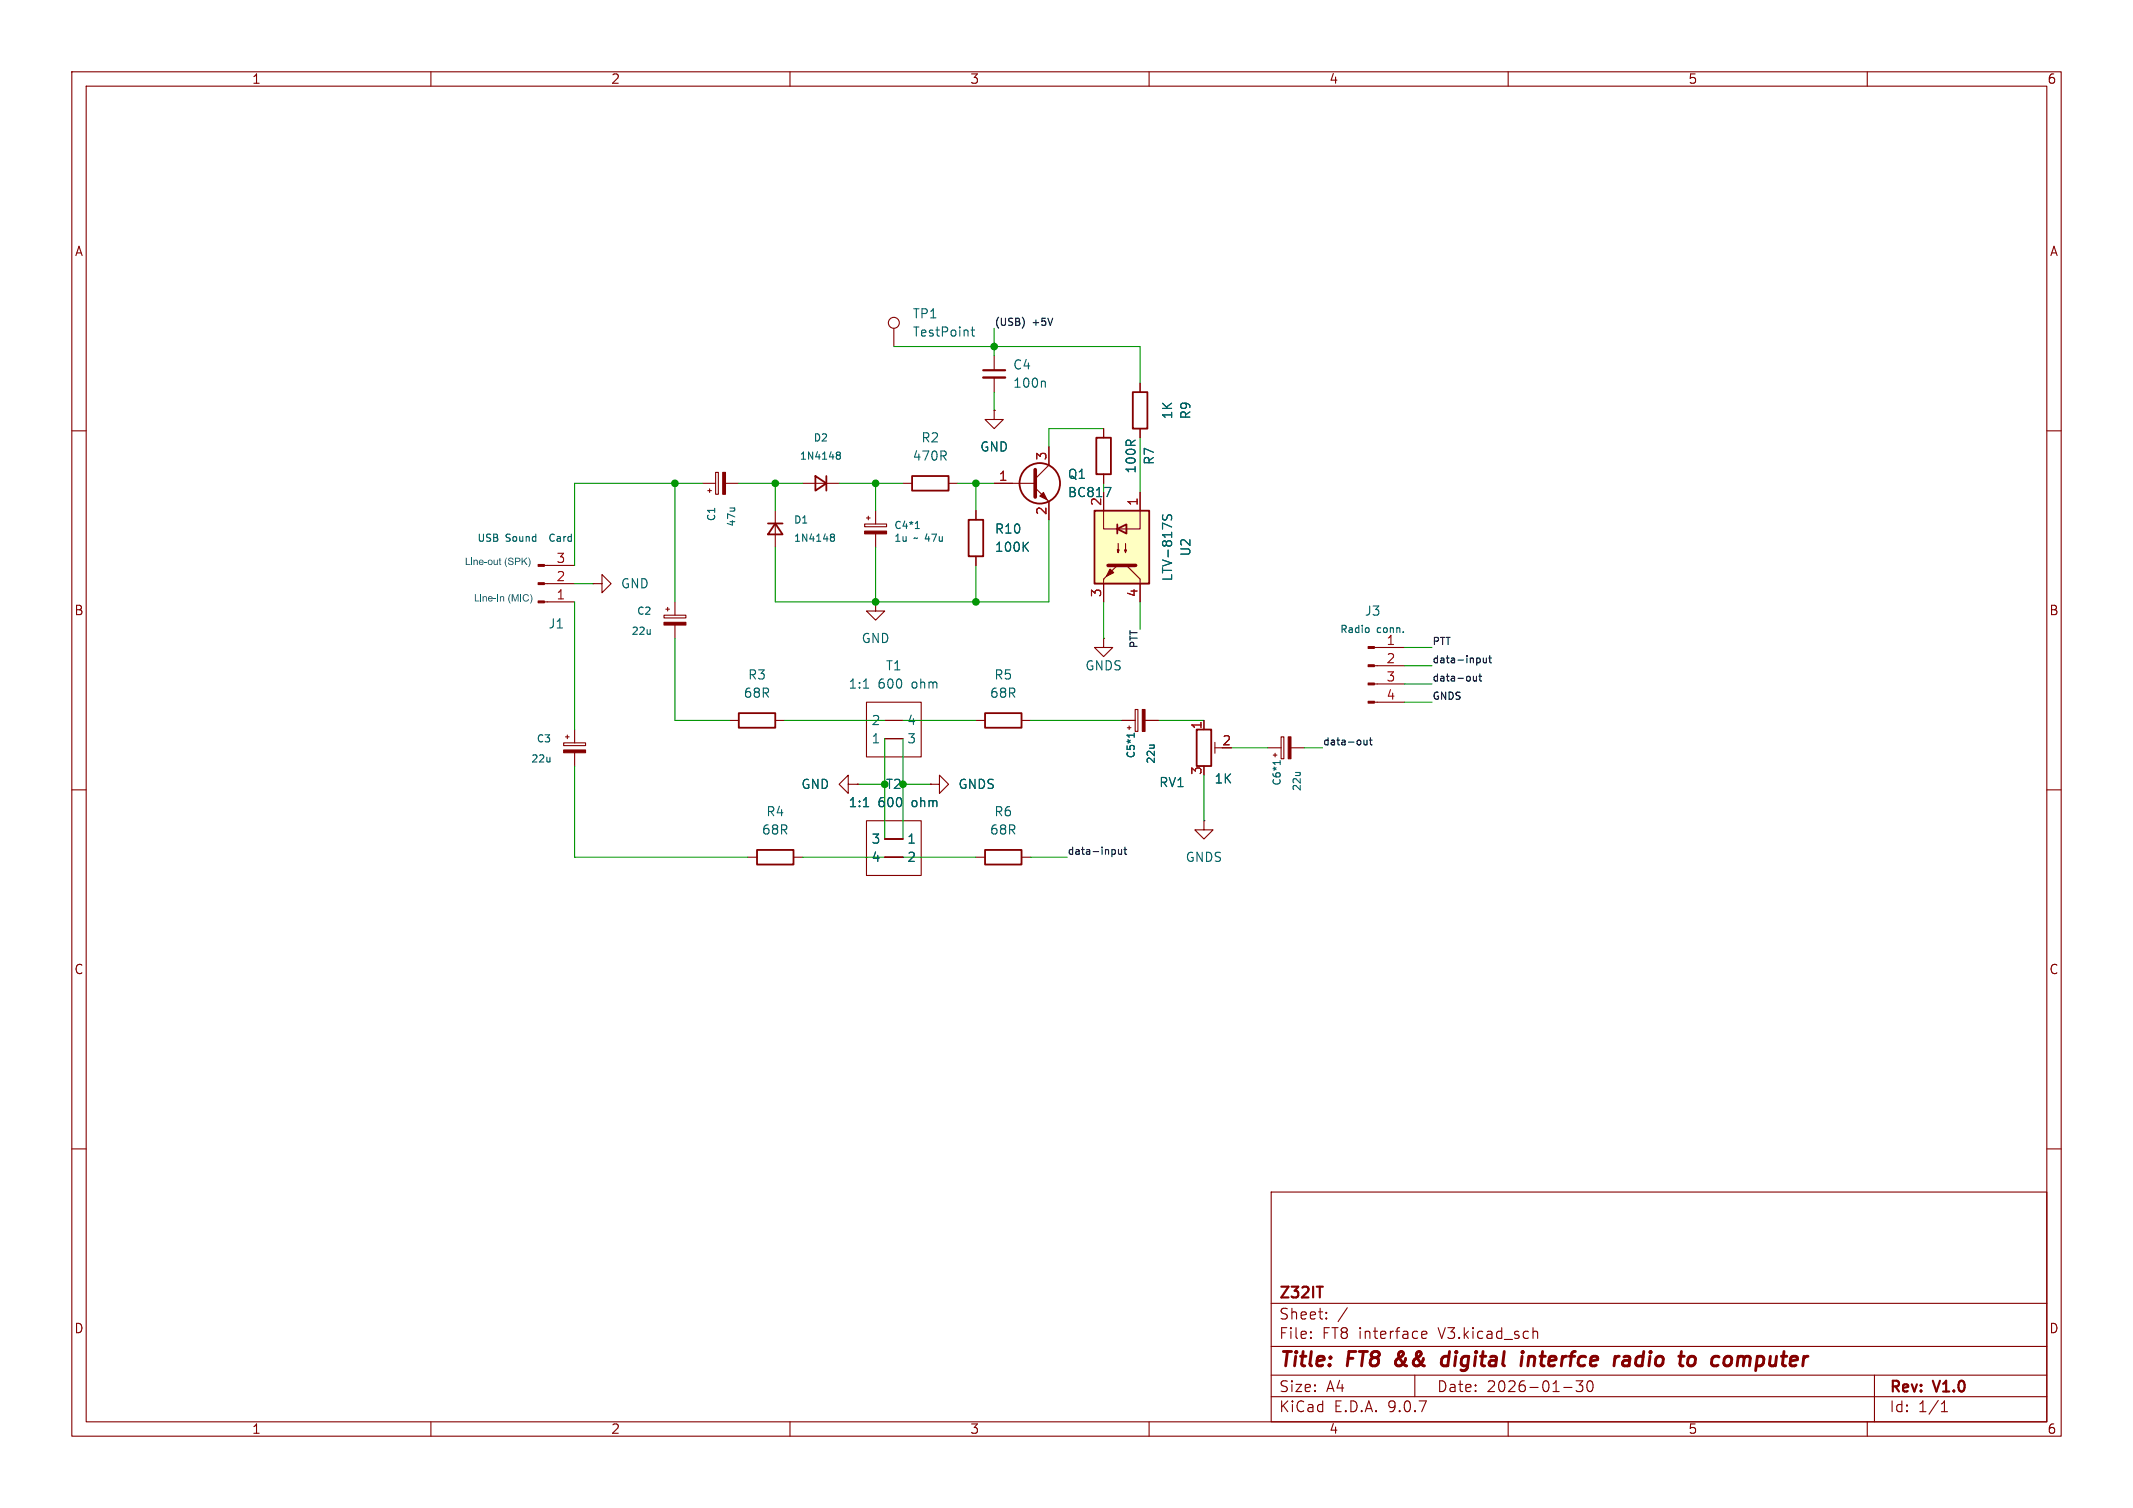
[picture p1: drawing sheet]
<svg xmlns="http://www.w3.org/2000/svg" width="297mm" height="210mm" viewBox="0 0 297 210" stroke-linecap="round" stroke-linejoin="round" font-family="sans-serif">
<g fill="none" stroke="#840000" stroke-width=".15">
<path d="M10 10h277v190h-277zM12 12h273v186h-273zM60 10v2M110 10v2M160 10v2M210 10v2M260 10v2M124.5 45.7v2.6M138.4 57.2v1.2h1.3l-1.3 1.3-1.2-1.3h1.2M138.4 57.2h.1M138.4 49.5v2.1M138.4 52.6v2"/>
<path d="M153.7 59.7v1.3M158.7 53.3v1.3M158.7 59.7v1.3M10 60h2M75.8 78.7h4.2M97.8 67.3h1.8M98.6 68.3h.5M98.8 68.1v.5M99.6 65.8h.4v3h-.4zM101 67.3h1.9M107.9 71.1v5.1M111.8 67.3h5"/>
<path d="M120.4 73h3v.4h-3zM120.6 72.1h.6M120.9 71.9v.5M121.9 71.1v1.9M121.9 74.3v1.9M125.7 67.3h1.3M132.1 67.3h1.2M153.7 66v1.3M285 60h2M75.8 83.8h4.2M75.8 81.3h4.2M82.5 81.3h1.3v-1.3l1.3 1.3-1.3 1.3v-1.3"/>
<path d="M82.5 81.3h.1M92.5 85.7h3v.4h-3zM92.7 84.8h.5M93 84.6v.5M94 83.8v1.9M94 87v1.9M120.6 97.8h7.7v7.6h-7.7zM121.9 83.8v1.3h1.3l-1.3 1.3-1.3-1.3h1.3M121.9 83.8h.1M153.7 88.9v1.3h1.2l-1.2 1.2-1.3-1.2h1.3M153.7 88.9h.1M158.1 98.8h.3v3.1h-.3z"/>
<path d="M191.4 90.2h4.2M191.4 92.7h4.2M191.4 95.3h4.2M191.4 97.8h4.2M10 110h2M78.5 103.5h3v.3h-3zM78.7 102.6h.5M79 102.4v.5M80 101.6v1.9M80 104.8v1.9M101.6 100.3h1.3M104.1 119.4h1.3"/>
<path d="M107.9 100.3h1.3M110.5 119.4h1.3M118.1 109.2v-1.2l-1.3 1.2 1.3 1.3v-1.3h1.3M119.4 109.2h.1M120.6 114.3h7.7v7.6h-7.7zM123.2 100.3h2.5M123.2 119.4h2.5M123.2 102.9h2.5M123.2 116.8h2.5M135.9 100.3h1.3M142.2 100.3h1.3M156.2 100.3h1.9"/>
<path d="M157 101.3h.5M157.2 101.1v.5M159.4 100.3h1.9M167.6 114.3v1.3h1.3l-1.3 1.2-1.2-1.2h1.2M167.6 114.3h.1M167.6 100.3v1.3M169.2 104.1h1M169.2 103.4v1.5M176.5 104.1h1.9M177.3 105.2h.5M177.5 104.9v.5M178.4 102.6h.4v3.1h-.4z"/>
<path d="M179.8 104.1h1.8M285 110h2M10 160h2M177 166h108v32h-108zM285 160h2M60 198v2M110 198v2M160 198v2M177 194.5h108M177 191.5h108M177 187.5h108M177 181.5h108"/>
<path d="M182.5 186.3h.1l-.1 .1M182.5 186.3v.1M182.5 185.5v.1M182.5 185.5h.1l-.1 .1M184.7 183.6v.1M184.7 183.6h-.1l.1 .1M184.7 182.8v.1M184.7 182.8h-.1l.1 .1M187.6 182.1l-1.3 2M197 191.5v3M198 185.9l.7-.1-.1-.3-.4-.1-.2 .2v.7l.2 .1 .4-.1M210 198v2"/>
<path d="M213.5 185.5a.37 .37 0 0 1 .6 .1v.8M217.7 193.2h1.2M219.5 192.3h.9l-.5 .6a.41 .41 0 0 1 .5 .3v.3l-.2 .2-.5 .1-.2-.1M221.1 192.4a.36 .36 0 0 1 .4-.1 .36 .36 0 0 1 .2 .3 .77 .77 0 0 1-.4 1.2 .91 .91 0 0 1-.2-1.4zM260 198v2M261 191.5v6.5M270.3 196.6h.9M270.3 195.5l.4-.4v1.5"/>
<circle cx="124.5" cy="45" r=".76"/>
</g>
<g fill="none" stroke="#840000" stroke-width=".4">
<path d="M194.5 189.4a.53 .53 0 0 0 0 .7M201.7 189a.66 .66 0 0 0-.9 .3l-.1 .5 .1 .3 .2 .1 .6-.1M201.8 188.2l-.2 2M211.9 188.9l-.1 1.3M212 188.2v.2M212 188.2l-.1 .1 .1 .1M212 188.2l.1 .1-.1 .1M212.9 188.9l-.2 1.3M213.5 188.9h-.3l-.3 .2M225.3 188.9h.2M226.1 189l.2-.1 .6 .1 .1 .2-.2 1M226.9 189.4h-.6a.4 .4 0 0 0-.4 .4 .4 .4 0 0 0 .3 .4l.6-.1"/>
<path d="M235.8 188.9l.1 .1 .2 .3-.1 .5-.2 .3M242 188.9l-.1 1.3M242.6 188.9h-.3l-.3 .2"/>
</g>
<path d="M136.9 51.6h3.1M183.3 179.2h.9" fill="none" stroke="#840000" stroke-width=".3"/>
<path d="M157.7 54.6h2.1v5.1h-2.1zM106.9 72.9h2.1M107.9 72.9l1.1 1.5h-2.1zM113.5 66.3l1.6 1-1.6 1zM115.1 66.3v2M127 66.3h5.1v2h-5.1zM152.7 61h2v5h-2zM102.9 99.3h5v2h-5zM137.2 99.3h5v2h-5zM105.4 118.4h5.1v2h-5.1zM166.6 101.6h2.1v5.1h-2.1z" fill="none" stroke="#840000" stroke-width=".25"/>
<g fill="none" stroke="#006464" stroke-width=".15">
<path d="M135.2 46h.5M135.4 45.5v1.1l.1 .1 .2 .1M145.4 53.1l.2 .2v.6M76.6 74.6v.5M115.7 74.8h.1M115.7 74.4h.3l.1 .1 .1 .1-.2 .2M115.8 74.8h.2M115.8 74.8l-.1 .1M116 74.8l.2 .2-.1 .3-.1 .1-.3-.1M116.5 63.3l.1 .1M116.5 63h.3h.2v.2l-.2 .2M116.6 63.4h.2"/>
<path d="M116.6 63.4h-.1M116.8 63.4l.2 .2v.3l-.2 .1-.3-.1M127.5 73.6h.5M127.6 72.7l.1-.1v1M120.2 95.8h.8M190.5 87.5l.1 .1-.1 .4M120.2 112.3h.8M157.9 102.1v.6M157.9 102.4h-1l.2 .1M178.3 105.9v.6M178.3 106.2h-1l.1 .1"/>
</g>
<g fill="#840000" stroke="#840000" stroke-width=".15">
<path d="M190.5 90h.9v.3h-.9z"/>
<path d="M190.5 92.6h.9v.2h-.9z"/>
<path d="M190.5 95.1h.9v.3h-.9z"/>
<path d="M190.5 97.7h.9v.2h-.9z"/>
<path d="M74.9 83.7h.9v.2h-.9z"/>
<path d="M74.9 81.2h.9v.2h-.9z"/>
<path d="M74.9 78.6h.9v.3h-.9z"/>
<path d="M179.4 102.6h.4v3.1h-.4z"/>
<path d="M159.1 98.8h.3v3.1h-.3z"/>
<path d="M100.6 65.8h.4v3h-.4z"/>
<path d="M120.4 74h3v.3h-3z"/>
<path d="M78.5 104.4h3v.4h-3z"/>
<path d="M92.5 86.7h3v.3h-3z"/>
</g>
<path d="M136.9 52.6h3.1" fill="none" stroke="#840000" stroke-width=".33"/>
<path d="M152.4 71.1h7.6v10.2h-7.6z" fill="#ffffc2"/>
<g fill="none" stroke="#840000" stroke-width=".25">
<path d="M134.9 72.4h2v5.1h-2zM152.4 71.1h7.6v10.2h-7.6zM155.6 73.7l1.2-.7v1.3zM155.6 73v1.3M137.2 118.4h5v2h-5z"/>
<circle cx="144.8" cy="67.3" r="2.82"/>
</g>
<g fill="none" stroke="#840000" stroke-width=".15">
<path d="M138.4 57.2h.1M153.7 59.7v1.3M158.7 53.3v1.3M158.7 59.7v1.3M135.9 71.1v1.3M135.9 77.5v1.2M138.4 67.3h5.7M144.1 67.9l1.9 2v2.5M146 62.2v2.6l-1.9 1.9M153.7 68.6v5.1h1.9M153.7 66v1.3M155.7 75.7v1.3l-.1-.4h.2l-.1 .4"/>
<path d="M156.7 75.7v1.3l-.1-.4h.2l-.1 .4M156.8 78.7l1.9 1.9v3.2M158.7 68.6v5.1h-3.3M153.7 80.6v3.2M119.4 109.2h.1M123.2 119.4h2.5M123.2 116.8h2.5M129.5 109.2h1.3v-1.2l1.3 1.2-1.3 1.3v-1.3M129.5 109.2h.1M135.9 119.4h1.3M142.2 119.4h1.3M156.2 100.3h1.9"/>
<path d="M159.4 100.3h1.9M167.6 100.3v1.3"/>
</g>
<path d="M144.1 65.4v3.8M154.3 78.7h3.8" fill="none" stroke="#840000" stroke-width=".51"/>
<g fill="#840000" stroke="#840000" stroke-width=".15">
<path d="M154.6 79.2l.5 .6-1 .5z"/>
<path d="M153.7 80.6l1.9-1.9z"/>
<path d="M144.8 69.1l.5-.5 .5 1z"/>
</g>
<path d="M142.7 76.1l.5 .7M143.2 75.5l-.7 .7M153.8 67.9h.9l-.6 1.3M161.9 71.7v.5l.1 .2h.4l.2-.6 .3-.1 .2 .2v.5M120.2 112.3h.8M157.9 102.1v.6M157.9 102.4h-1l.2 .1" fill="none" stroke="#006464" stroke-width=".15"/>
<g fill="none" stroke="#0f0f0f" stroke-width=".15">
<path d="M142.6 44.6v.7M205.2 94.2v.6h.2l.2-.1M205.6 94.2v.6M205.9 94.2h.4M206 91.7l.1 .1-.1 .5M206.1 93.8v.9l.2 .1M206.5 91.6l.1 .7h.2l.2-.1M207 91.6v.7M207.3 91.6h.4M207.4 91.3v.9l.3 .1M155.2 118.4l.1 .1-.1 .4M155.7 118.3l.1 .6 .2 .1 .2-.1"/>
<path d="M156.2 118.3v.7M156.5 118.3h.4M156.6 118v.8l.3 .2M189.9 103.1l.1 .6h.2l.1-.1M190.3 103.1v.6M190.7 103.1h.4M190.8 102.7v.9l.3 .1"/>
</g>
<g fill="none" stroke="#009600" stroke-width=".15">
<path d="M124.5 48.3h34.2v5M138.4 45.7v3.8M138.4 54.6v2.6M153.7 59.7h-7.7v2.5M94 67.3v16.5M97.8 67.3h-17.8v11.4M102.9 67.3h8.9M107.9 67.3v3.8M116.8 67.3h8.9M121.9 67.3v3.8M121.9 76.2v7.6M133.3 67.3h5.1"/>
<path d="M135.9 67.3v3.8M135.9 78.7v5.1M146 72.4v11.4h-38.1v-7.6M153.7 67.3v1.3M158.7 61v7.6M80 81.3h2.5M80 83.8v17.8M94 88.9v11.4h7.6M153.7 83.8v5.1M158.7 83.8v3.8M195.6 97.8h3.8M195.6 95.3h3.8"/>
<path d="M195.6 92.7h3.8M195.6 90.2h3.8M80 106.7v12.7h24.1M109.2 100.3h14M111.8 119.4h11.4M119.4 109.2h3.8M123.2 102.9v13.9M125.7 100.3h10.2M125.7 119.4h10.2M125.7 109.2h3.8M125.7 102.9v13.9M143.5 100.3h12.7"/>
<path d="M143.5 119.4h5.1M161.3 100.3h6.3M167.6 108v6.3M171.4 104.1h5.1M181.6 104.1h2.5"/>
</g>
<g fill="#009600" stroke="#009600" stroke-width=".15">
<circle cx="107.9" cy="67.3" r=".46"/>
<circle cx="94" cy="67.3" r=".46"/>
<circle cx="135.9" cy="83.8" r=".46"/>
<circle cx="138.4" cy="48.3" r=".46"/>
<circle cx="125.7" cy="109.2" r=".46"/>
<circle cx="121.9" cy="83.8" r=".46"/>
<circle cx="135.9" cy="67.3" r=".46"/>
<circle cx="121.9" cy="67.3" r=".46"/>
</g>
<g font-size="2.8" fill="#840000">
<text x="178" y="190.9">Title:</text>
<text x="187.7" y="190.9">FT8</text>
<text x="195.1" y="190.9">&amp;&amp;</text>
<text x="202.4" y="190.9">digital</text>
<text x="214.2" y="190.9">interfce</text>
<text x="228" y="190.9">radio</text>
<text x="237.9" y="190.9">to</text>
<text x="243.2" y="190.9">computer</text>
</g>
<g font-size="2.1" fill="#840000">
<text x="178" y="184">Sheet:</text>
<text x="178" y="181.2">Z32IT</text>
<text x="178" y="186.7">File:</text>
<text x="184.1" y="186.7">FT8 interface</text>
<text x="200.5" y="186.7">V3.kicad_sch</text>
<text x="178" y="196.9">KiCad</text>
<text x="178" y="194.1">Size:</text>
<text x="184.7" y="194.1">A4</text>
<text x="185.7" y="196.9">E.D.A.</text>
<text x="193.3" y="196.9">9.0.7</text>
<text x="200" y="194.1">Date:</text>
<text x="207" y="194.1">2026-01-30</text>
<text x="263" y="194.3">Rev:</text>
<text x="263" y="196.9">Id:</text>
<text x="267.1" y="196.9">1/1</text>
<text x="269.4" y="194.3">V1.0</text>
</g>
<g font-size="1.8" fill="#840000">
<text x="35" y="11.9">1</text>
<text x="85" y="11.9">2</text>
<text x="135" y="11.9">3</text>
<text x="185" y="11.9">4</text>
<text x="235" y="11.9">5</text>
<text x="285" y="11.9">6</text>
<text x="10.3" y="35.9">A</text>
<text x="285.3" y="35.9">A</text>
<text x="10.3" y="85.9">B</text>
<text x="285.3" y="85.9">B</text>
<text x="10.3" y="135.9">C</text>
<text x="285.3" y="135.9">C</text>
<text x="10.3" y="185.9">D</text>
<text x="285.3" y="185.9">D</text>
<text x="35" y="199.9">1</text>
<text x="85" y="199.9">2</text>
<text x="135" y="199.9">3</text>
<text x="185" y="199.9">4</text>
<text x="235" y="199.9">5</text>
<text x="285" y="199.9">6</text>
</g>
<g font-size="1.8" fill="#006464">
<text x="127" y="44.6">TP1</text>
<text x="127" y="47.1">TestPoint</text>
<text x="141" y="51.7">C4</text>
<text x="141" y="54.2">100n</text>
<text x="163.4" y="58.5" transform="rotate(-90 163.4 58.5)">1K</text>
<text x="166" y="58.5" transform="rotate(-90 166 58.5)">R9</text>
<text x="127" y="64.4">470R</text>
<text x="128.2" y="61.8">R2</text>
<text x="136.4" y="63.1">GND</text>
<text x="160.9" y="64.8" transform="rotate(-90 160.9 64.8)">R7</text>
<text x="148.6" y="69.4">BC817</text>
<text x="148.6" y="66.9">Q1</text>
<text x="153.4" y="70.6" transform="rotate(-90 153.4 70.6)">2</text>
<text x="158.3" y="66.1" transform="rotate(-90 158.3 66.1)">100R</text>
<text x="138.4" y="77.1">100K</text>
<text x="138.4" y="74.5">R10</text>
<text x="166" y="77.6" transform="rotate(-90 166 77.6)">U2</text>
<text x="86.4" y="82.1">GND</text>
<text x="163.4" y="81" transform="rotate(-90 163.4 81)">LTV-817S</text>
<text x="76.3" y="87.7">J1</text>
<text x="119.9" y="89.8">GND</text>
<text x="189.9" y="86">J3</text>
<text x="193" y="89.9">1</text>
<text x="104.1" y="94.8">R3</text>
<text x="123.3" y="93.6">T1</text>
<text x="138.4" y="94.8">R5</text>
<text x="151" y="93.6">GNDS</text>
<text x="103.5" y="97.4">68R</text>
<text x="118.1" y="96.1">1:1</text>
<text x="121.3" y="101.2">2</text>
<text x="122.3" y="96.1">600</text>
<text x="126.2" y="101.2">4</text>
<text x="127.1" y="96.1">ohm</text>
<text x="137.8" y="97.4">68R</text>
<text x="121.3" y="103.7">1</text>
<text x="126.2" y="103.7">3</text>
<text x="106.6" y="113.9">R4</text>
<text x="111.5" y="110.1">GND</text>
<text x="118.1" y="112.6">1:1</text>
<text x="122.3" y="112.6">600</text>
<text x="127.1" y="112.6">ohm</text>
<text x="133.4" y="110.1">GNDS</text>
<text x="138.4" y="113.9">R6</text>
<text x="161.3" y="109.8">RV1</text>
<text x="169" y="109.3">1K</text>
<text x="106" y="116.4">68R</text>
<text x="121.3" y="117.7">3</text>
<text x="126.2" y="117.7">1</text>
<text x="137.8" y="116.4">68R</text>
<text x="121.3" y="120.2">4</text>
<text x="126.2" y="120.2">2</text>
<text x="165" y="120.2">GNDS</text>
</g>
<g font-size="1.8" fill="#a90000">
<text x="145.8" y="64.2" transform="rotate(-90 145.8 64.2)">3</text>
<text x="139" y="67.1">1</text>
<text x="145.8" y="71.8" transform="rotate(-90 145.8 71.8)">2</text>
<text x="158.5" y="70.6" transform="rotate(-90 158.5 70.6)">1</text>
<text x="77.4" y="83.6">1</text>
<text x="77.4" y="81">2</text>
<text x="77.4" y="78.5">3</text>
<text x="153.4" y="83.3" transform="rotate(-90 153.4 83.3)">3</text>
<text x="158.5" y="83.3" transform="rotate(-90 158.5 83.3)">4</text>
<text x="193" y="92.5">2</text>
<text x="193" y="95">3</text>
<text x="167.4" y="101.7" transform="rotate(-90 167.4 101.7)">1</text>
<text x="193" y="97.5">4</text>
<text x="170.1" y="103.9">2</text>
<text x="167.4" y="108" transform="rotate(-90 167.4 108)">3</text>
</g>
<text font-size="1.8" fill="#009600" x="123.3" y="110.1">T2</text>
<g font-size="1.4" fill="#0f0f0f">
<text x="138.4" y="45.4">(USB)</text>
<text x="143.8" y="45.4">+5V</text>
<text x="199.4" y="89.9">PTT</text>
<text x="158.5" y="90.4" transform="rotate(-90 158.5 90.4)">PTT</text>
<text x="199.4" y="95">data-out</text>
<text x="199.4" y="92.4">data-input</text>
<text x="199.4" y="97.5">GNDS</text>
<text x="184.1" y="103.9">data-out</text>
<text x="148.6" y="119.1">data-input</text>
</g>
<g font-size="1.4" fill="#006464">
<text x="111.3" y="64.2">1N4148</text>
<text x="113.2" y="61.7">D2</text>
<text x="66.4" y="75.7">USB</text>
<text x="70.4" y="75.7">Sound</text>
<text x="77" y="75.7">Card</text>
<text x="99.8" y="72.7" transform="rotate(-90 99.8 72.7)">C1</text>
<text x="102.6" y="73.4" transform="rotate(-90 102.6 73.4)">47u</text>
<text x="110.4" y="73.1">D1</text>
<text x="110.4" y="75.7">1N4148</text>
<text x="124.4" y="73.9">C4*1</text>
<text x="124.4" y="75.7">1u</text>
<text x="127.3" y="75.7">~ 47u</text>
<text x="87.8" y="88.6">22u</text>
<text x="88.6" y="85.8">C2</text>
<text x="186.5" y="88.4">Radio</text>
<text x="191.7" y="88.4">conn.</text>
<text x="73.9" y="106.4">22u</text>
<text x="74.6" y="103.6">C3</text>
<text x="158.2" y="105.7" transform="rotate(-90 158.2 105.7)">C5*1</text>
<text x="161" y="106.5" transform="rotate(-90 161 106.5)">22u</text>
<text x="178.5" y="109.5" transform="rotate(-90 178.5 109.5)">C6*1</text>
<text x="181.3" y="110.3" transform="rotate(-90 181.3 110.3)">22u</text>
</g>
<g font-size="1.4" fill="#0000c2">
<text x="64.8" y="79">Line-out (SPK)</text>
<text x="66" y="84.1">Line-In (MIC)</text>
</g>
</svg>
